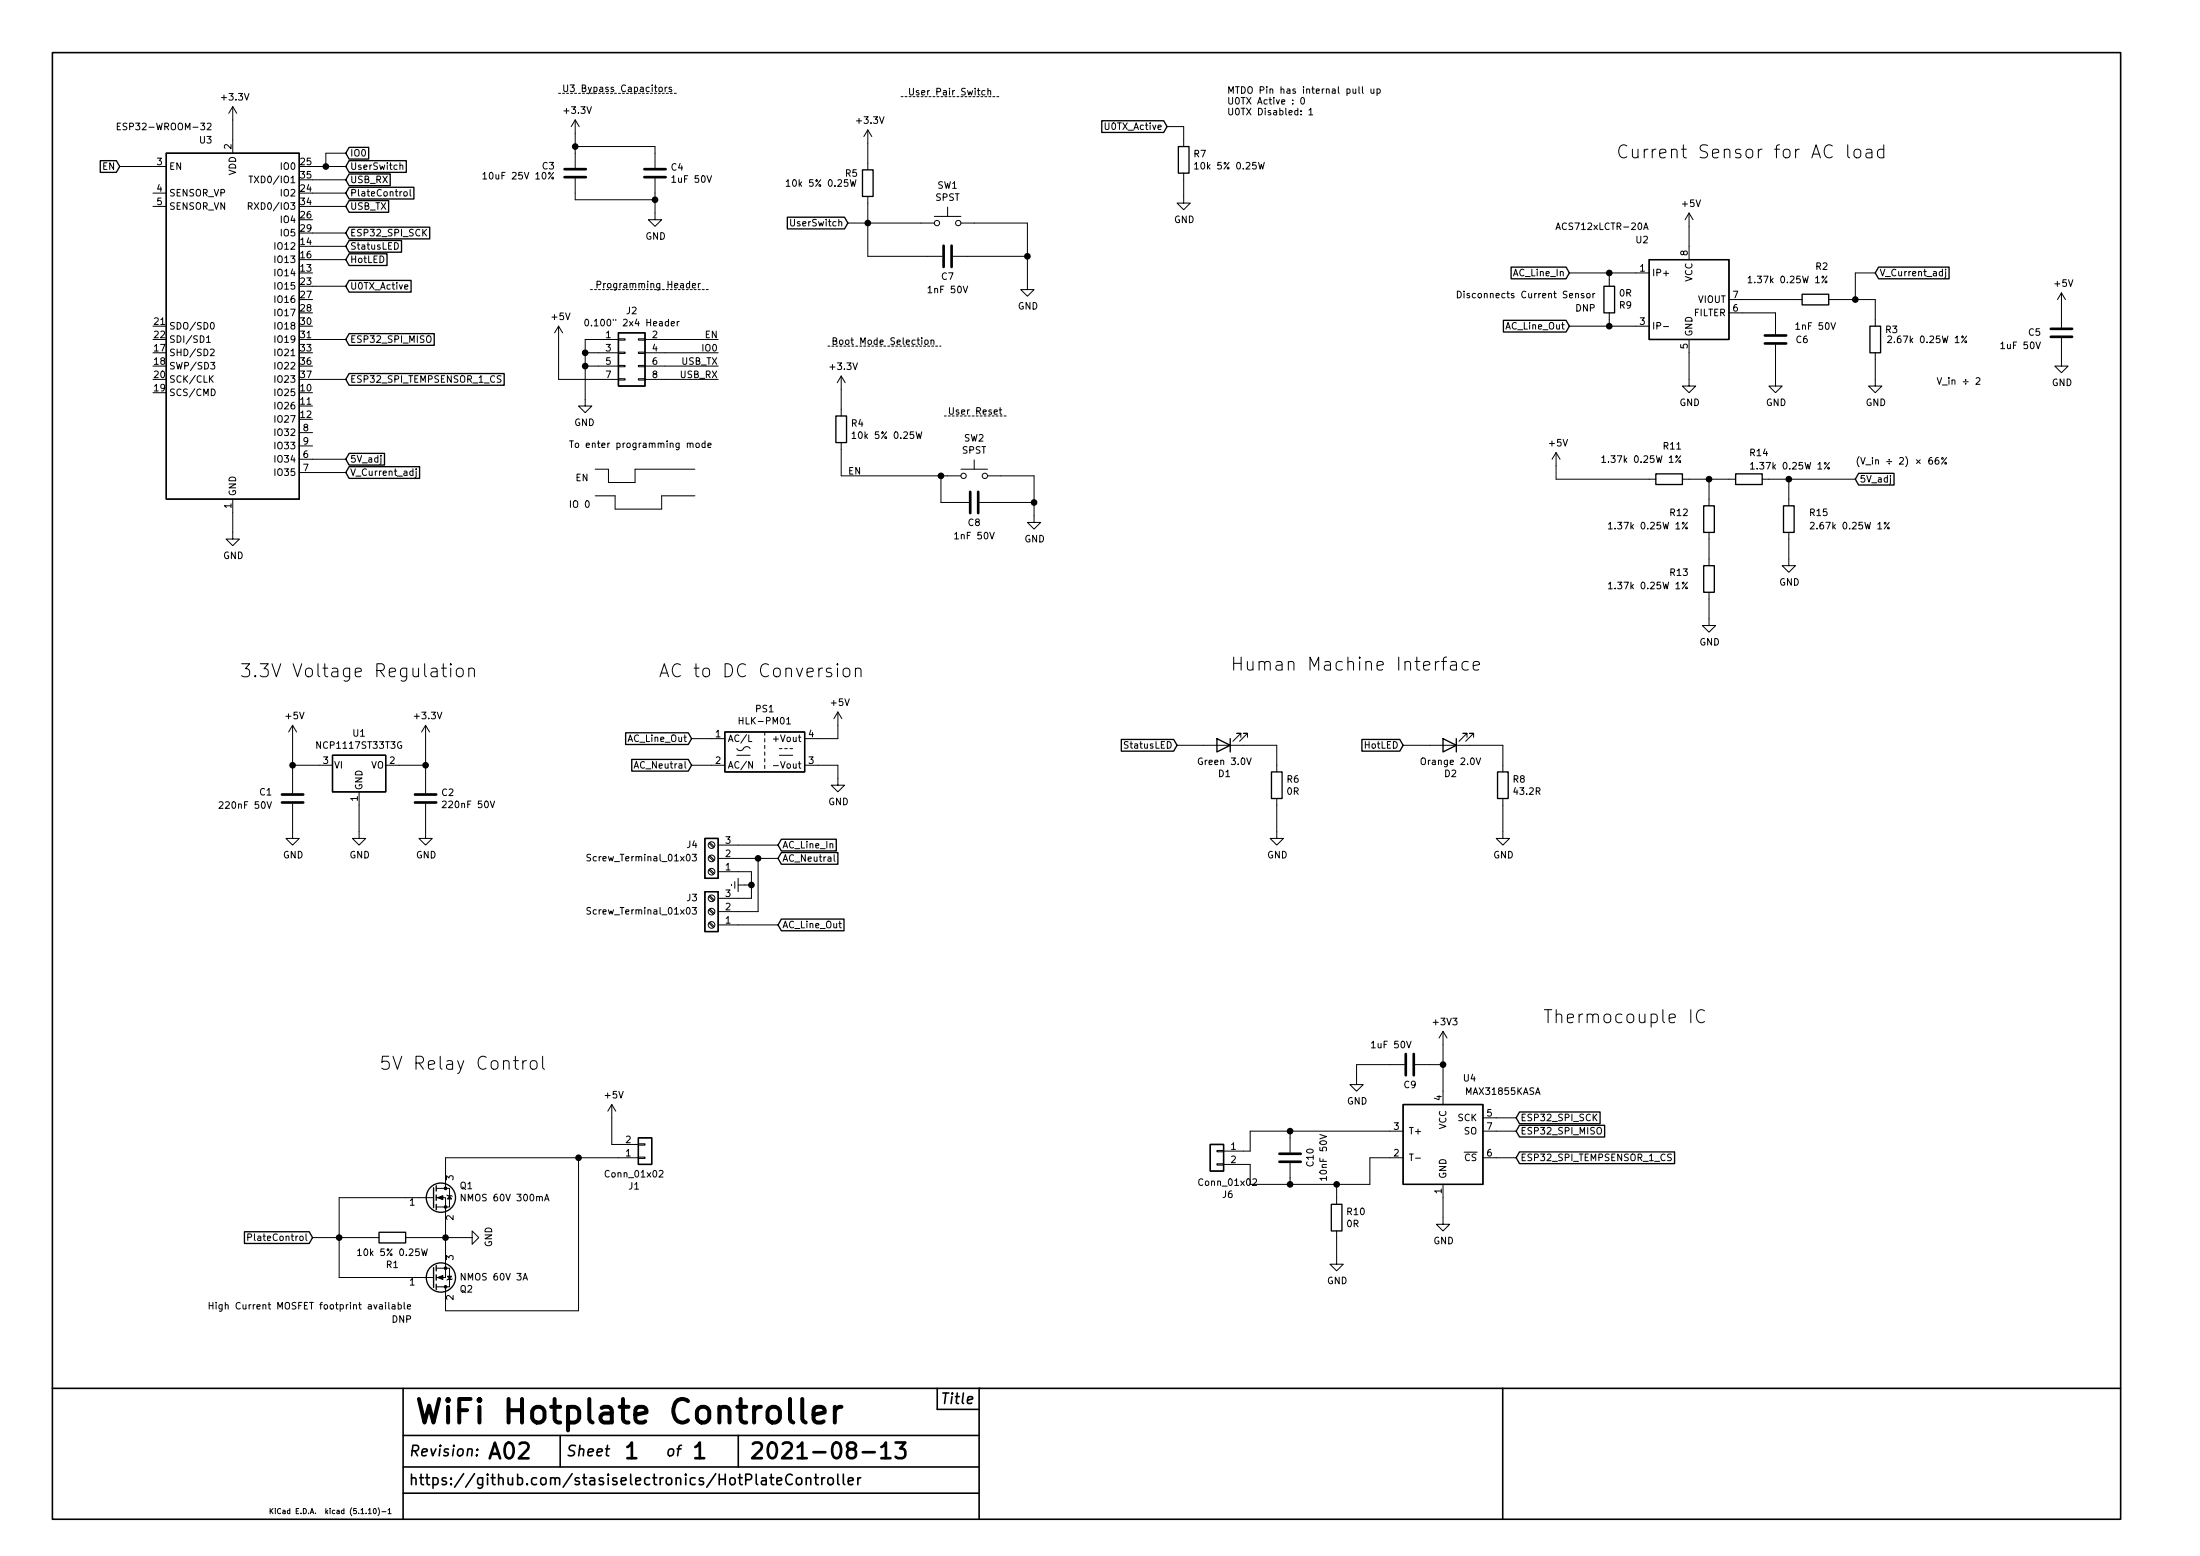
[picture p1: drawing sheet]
<svg xmlns="http://www.w3.org/2000/svg" width="420mm" height="297mm" viewBox="0 0 420 297" stroke-linecap="round" stroke-linejoin="round" font-family="sans-serif">
<g fill="none" stroke="#000" stroke-width=".3">
<path d="M10 10h395v280h-395zM10 265h395M77 265v25M77 274h110M91.1 277.7l-.1 .2M91.2 276.7v.2M107 274v6M141 274v6M179 265v4h8M187 265v25M287 265v25M77 285.1h110"/>
<path d="M77 280h110M145.5 282.2h.8v1.2M146.3 282.6l-.6 .1a.39 .39 0 0 0-.3 .3 .39 .39 0 0 0 .3 .4l.6-.1M147 282.1h.8M147.3 281.4v1.7l.1 .2 .4 .1M148.4 282.8l.9-.2-.1-.4-.6-.1-.2 .3v.9l.2 .1 .6-.1M151.3 281.6a.8 .8 0 0 0-1 0 .8 .8 0 0 0-.2 1 .76 .76 0 0 0 .4 .7 .76 .76 0 0 0 .8-.1M152.3 282.2a.57 .57 0 0 1 .8 .3v.5a.55 .55 0 0 1-.5 .4 .55 .55 0 0 1-.5-.4v-.5zM154 282.3l.1-.1a.49 .49 0 0 1 .7 .2v1M154 282.1v1.3M155.5 282.1h.8M155.8 281.4v1.7l.1 .2 .4 .1"/>
<path d="M156.9 282.1v1.3M157.5 282.1a.49 .49 0 0 0-.6 .4M158.2 282.3a.56 .56 0 0 1 1 .2v.5a.55 .55 0 0 1-.6 .4 .55 .55 0 0 1-.5-.4zM160 281.4v1.7l.3 .3M161.1 281.4v1.7l.2 .3M162 282.8l1-.2-.1-.4-.6-.1-.3 .3 .1 .9 .2 .1 .6-.1M163.8 282.1v1.3M164.4 282.1a.45 .45 0 0 0-.6 .4"/>
</g>
<path d="M146.8 269a1.23 1.23 0 0 1 2.1 .4v1.3a1.22 1.22 0 0 1-1.1 .9 1.22 1.22 0 0 1-1.2-.9v-1.3zM150.9 267.1v3.8l.2 .4 .4 .3M153.2 267.1v3.8l.2 .4 .5 .3M155.4 270.1l2.1-.5v-.4l-.2-.4-.4-.2h-.9l-.4 .2-.2 .4v1.7l.2 .4 .4 .3h.9l.4-.3M159.4 268.6v3M160.7 268.6a1.13 1.13 0 0 0-1.3 .8" fill="none" stroke="#000" stroke-width=".76"/>
<circle cx="187" cy="265" r=".15" fill="#000"/>
<g fill="none" stroke="#000" stroke-width=".51">
<path d="M107.8 32.3h4.1M107.8 33.8h4.1M123.1 32.3h4M123.1 33.8h4M180.2 46.9v4.1M181.7 46.9v4.1M337.1 65.6h4M337.1 64h4M391.7 62.8h4M391.7 64.3h4M185.3 93.9v4.1M186.8 93.9v4.1"/>
<path d="M53.8 153.2h4.1M53.8 151.7h4.1M79.2 153.2h4.1M79.2 151.7h4.1M268.5 201.2v4.1M270 201.2v4.1M244.3 221.8h4.1M244.3 220.3h4.1M164.8 277.2h2.3M168.3 276.2l.6-.4 .3-.4v3M168.3 278.4h1.8M171 275.4h1.9l-1 1.1a.78 .78 0 0 1 1 .6v.7l-.3 .4-.3 .2h-.8l-.5-.3"/>
</g>
<g fill="none" stroke="#000" stroke-width=".19">
<path d="M125 16.6h.5M125.2 16.2v1.1l.3 .2M125.9 16.7l.5 .1 .1 .5-.1 .1-.3 .1-.2-.1zM127 16.6v.9M127.4 16.6l-.4 .3M128.2 16.7l-.3-.1-.1 .2v.2l.4 .1v.3h-.4M186.7 17.3h.4M186.8 16.9v1l.3 .2M188.1 17.3h-.3l-.3 .2 .1 .6h.5M188.7 17.4l.1-.1h.4v.8M188.7 16.9v1.2M248.5 18.7l.2-.1a.69 .69 0 0 1 .4 .6 .69 .69 0 0 1-.4 .7l-.3-.5z"/>
<path d="M258.4 17v.8h.3l.2-.1M258.9 17v.8M259.5 16.5v1.1l.2 .2M260.2 16.5v1.1l.2 .2M261.8 17l.1 .8h.3l.2-.1M262.4 17v.8M263 17h.3l.3 .2-.1 .6h-.5M263 17v1.2M22.4 24.1h.4M22.9 31.8h8.8M23 23.5h-.6v1.3h.6M29.2 36.9h2.5"/>
<path d="M29.2 39.4h2.5M39.6 23.6l.5-.1 .2 .4-.8 .9h.8M44.4 20.4v8.8M44.4 20.4l-.7 1.2M44.4 20.4l.8 1.2M47.4 39.4l.6-.1 .2-.2-.1-.3-.7-.1v1.3M47.5 33.6h.8M47.7 39.4l.5 .6M47.9 33.6v1.3M59.7 31.8h6.3M59.7 36.9h6.3M59.7 39.4h6.3"/>
<path d="M59.7 34.3h6.3M66 29.2h-3.8v2.6M76.4 31.6l.2-.1 .3 .1v.7M76.4 31.1v1.2M77.2 36.6h.3l.3 .2v.4l-.3 .2h-.3l-.1-.2zM78.3 36.2v1l.2 .2M92.2 33.3l.4-.4v1.3M92.2 34.2h.8M105.7 32.9l-1 1.3M109.9 22.9v9.1M109.9 34.1v4h15.2M109.9 28h15.2v4"/>
<path d="M109.9 22.9l-.8 1.3M109.9 22.9l.7 1.3M125.1 34.1v7.8h1.3l-1.3 1.3-1.3-1.3h1.3M150.2 34.7l.3-.4v1.3M150.2 35.6h.7M162.4 34.3l.3 1.3 .2-.9 .3 .9 .3-1.3M165.7 24.8l-.7 1.3M165.7 24.8v7.6M165.7 37.5v11.4h14.3M165.7 24.8l.8 1.3M181 39.5v1.8M222.9 24.2h3.2v3.8"/>
<path d="M226.1 33.1v5.7h1.2l-1.2 1.2-1.3-1.2h1.3M228.1 31.4l.4-.4v1.3M228.1 32.3h.8M240.4 31l.3 1.3 .2-.9 .2 .9 .4-1.3M248.5 21.8v.1M248.5 21.1v.2M250 21l.3-.3v1.2M250 21.9h.7M352.9 27.6v2.2l.3 .3M354.3 28.6a.69 .69 0 0 1 1.1 .3v.8a.67 .67 0 0 1-.7 .5 .67 .67 0 0 1-.6-.5v-.8zM356.4 28.6l.3-.1 .7 .1 .1 1.5M357.5 29.1l-.8 .1a.48 .48 0 0 0-.4 .5 .48 .48 0 0 0 .4 .4l.8-.1"/>
<path d="M359.8 28.6a.82 .82 0 0 0-1.1 .1l-.1 .2 .1 1 .4 .2 .7-.1M359.8 27.6v2.5M59.7 49.6h6.3M59.7 47h6.3M59.7 54.6h6.3M59.7 44.5h6.3M75.4 46.3a.64 .64 0 0 1 .7 .7 .64 .64 0 0 1-.7 .6zM77.3 54.8l.6-.1-.1-.3h-.3l-.2 .1v.7h.5M80.9 44.3l.6 .7M81.5 43.8l-.8 .7M131.7 54.2l-.4-.1-.2 .2 .1 .6h.5M131.7 53.7v1.3"/>
<path d="M132.2 54.5l.6-.1v-.2l-.4-.1-.2 .2 .1 .6h.5M133.4 54.1v.9M133.8 54.1l-.4 .2M151 41.9v1l.3 .2h.3l.1-.2v-1M161.9 42.6h16.5M178.4 41.3h5.1M182 48.9h14.2M183.5 42.6h12.7v12.7h1.3l-1.3 1.3-1.3-1.3h1.3M278.3 55.6a.64 .64 0 0 1 .8 .6 .64 .64 0 0 1-.8 .7zM279.6 55.6v.1M279.6 56v.9M280.6 56.1l-.3-.1-.1 .2v.2l.4 .1v.3h-.4"/>
<path d="M297.2 43.8l.4-1.2 .4 1.2M299.7 52.1h15.3M303.1 56.1l.2-.1 .3 .1 .1 .5-.1 .2-.3 .1-.2-.2zM304.2 56v.9M304.6 56l-.4 .2M307.3 52.1v2.5M307.3 59.7v2.6M313.9 43.8l.4-1.2 .5 1.2M314 43.5h.6M322.6 40.7l-.8 1.2M322.6 40.7v8.9M322.6 40.7l.7 1.2"/>
<path d="M330.2 57.2h14M330.2 59.7h8.9v4.1M333.9 53.1l.3-.4v1.3M333.9 54h.7M348.9 52.7l-.9 1.3M349.2 57.2h8.9v5.1M358.1 52.1h-3.8v5.1M371 51.9l-.4-.1-.2 .3 .1 .5h.5M371 51.4v1.3M371.6 51.8v1.1l-.3 .2M371.6 51.4v.1M393.7 55.9v6.6"/>
<path d="M393.7 55.9l-.8 1.3M393.7 55.9l.8 1.3M39.4 64.5l.4-.4v1.3M39.4 65.4h.8M40.2 66.8l.5-.2 .2 .4-.8 .9h.8M40.2 72.3l.5 .7M40.2 69.2h.8l-.4 .5 .4 .1-.1 .6h-.5l-.2-.1M40.4 74.3a.64 .64 0 0 1 .7 .6 .64 .64 0 0 1-.7 .6zM40.4 61.6h.1a.67 .67 0 0 1 .4 .6 .67 .67 0 0 1-.4 .6 .83 .83 0 0 1-.1-1.2zM40.7 71.7l-.7 .8M59.7 64.8h6.3M59.7 72.4h6.3"/>
<path d="M81.5 64.3l.3-.2a.45 .45 0 0 1 .5 .4l-.2 .8h-.5a1 1 0 0 1-.1-1zM95.7 71.8l-.5-.1-.2 .1-.1 .3 .2 .2 .5 .2 .1 .3-.3 .2-.5-.1M106.7 62.3v10.1h11.4M106.7 62.3l-.8 1.2M106.7 62.3l.7 1.2M111.8 67.3h6.3M111.8 69.9h6.3M111.8 61.1l.2-.2a.67 .67 0 0 1 .4 .7 .67 .67 0 0 1-.4 .6l-.3-.5zM118.1 72.3h1.3v.3h-1.3zM118.1 69.8h1.3v.2h-1.3zM118.1 64.7h1.3v.2h-1.3zM118.1 67.2h1.3v.3h-1.3z"/>
<path d="M118.1 64.8h-6.3v12.7h-1.3l1.3 1.3 1.2-1.3h-1.2M121.9 72.3h1.3v.3h-1.3zM121.9 69.8h1.3v.2h-1.3zM121.9 64.7h1.3v.2h-1.3zM121.9 67.2h1.3v.3h-1.3zM123.2 64.8h14M123.2 67.3h14M123.2 69.9h14M123.2 72.4h14M128.2 61.8l.6-.1v-.3h-.4l-.2 .2 .1 .6h.5M129.3 61.4v.8M129.7 61.4l-.4 .2"/>
<path d="M160.7 71.8l-.8 1.3M160.7 71.8v7.6M160.7 71.8l.7 1.3M175.1 64.9h.5M175.3 64.5v1.1l.3 .1M176 64.5v.1M176 64.9v.8M176.7 65l.3-.1 .3 .2-.2 .6h-.3l-.1-.1zM177.8 65l.2-.1 .3 .1 .1 .7M177.8 64.9v.8M189.9 78.6l.6-.1-.1-.2-.4-.1-.1 .2v.6h.5M190.8 78.2h.5"/>
<path d="M191 77.8v1.1l.3 .2M299.7 62.3h15.3M317.7 62.3h1M322.6 64.8v8.9h1.2l-1.2 1.3-1.3-1.3h1.3M339.1 65.8v7.9h1.3l-1.3 1.3-1.3-1.3h1.3M358.1 67.3v6.4h1.3l-1.3 1.3-1.2-1.3h1.2M360.5 64.3l.5-.2 .3 .4-.8 .9h.8M370 72.1l.4 1.3 .4-1.3M370.9 73.5h1M375.6 64.1l-1 1.3M393.7 64.6v5.3h1.3l-1.3 1.3-1.3-1.3h1.3M44.4 95.3v7.6h1.3l-1.3 1.3-1.2-1.3h1.2"/>
<path d="M57.1 87.7h8.9M57.1 90.2h8.9M57.1 82.6h2.6M57.1 85.1h2.6M78.9 90l-.4-.1-.2 .3 .1 .5h.5M78.9 89.5v1.3M79.5 89.9v1.1l-.3 .2M79.5 89.5v.1M111.9 95.7l.2-.1a.67 .67 0 0 1 .4 .6 .67 .67 0 0 1-.4 .7l-.3-.5zM113.7 89.6h2.5v2.5h5.1v-2.5h11.4M113.7 94.7h3.8v2.5h8.9v-2.5h6.3M131.3 84.7l.1-.1h.3l.1 .8"/>
<path d="M131.8 84.8l.2-.2h.3l.1 .8M133 84.6h.3l.2 .1v.7h-.4l-.2-.2zM134.6 84.6h-.3l-.2 .2 .1 .6h.4M134.6 84.2v1.2M135.2 85l.6-.1-.1-.3h-.3l-.2 .2 .1 .6h.4M160.7 84.5v6.3h22.8M162.7 82.8l.4-.4v1.3M162.7 83.7h.7M175 82.4l.3 1.3 .2-.9 .2 .9 .3-1.3M179.7 90.8v5.1h5.3M183.5 89.6h5.1M186.1 87.8v1.8"/>
<path d="M187.1 95.9h10.4M188.6 90.8h8.9v8.9h1.3l-1.3 1.3-1.3-1.3h1.3M297.2 86.4l-.8 1.3M297.2 86.4v5.1h19M297.2 86.4l.7 1.3M305.9 87.4l.4-.4v1.3M305.9 88.3h.8M321 87l-1 1.3M321.3 91.5h10.2M322.2 99.7l-.9 1.3M326.4 91.5v5.1M334.3 88.6l.4-.3v1.2"/>
<path d="M334.3 89.5h.8M336.5 91.5h17.8M341.6 91.5v5.1M345.7 99.8l.5-.1 .3 .4-.8 .9h.8M349.4 88.3l-1 1.2M360.8 99.7l-1 1.3M369 87.3l-.4 .1a.87 .87 0 0 0 0 1.2l.4-.1v-.6l-.4-.1-.2 .3M370.2 87.3l-.5 .2-.1 .4 .1 .7h.5l.1-.2-.1-.5-.4-.1-.2 .3M370.8 87.4h.3v.2h-.3zM371.4 88.3h.3v.3h-.3zM371.8 87.3l-1 1.3M307.2 111.5l.3-.4v1.3"/>
<path d="M307.2 100.1l.3-.4v1.3M307.2 112.4h.7M307.2 101h.7M322.2 111.1l-.9 1.3M326.4 113.1v6.3h1.3l-1.3 1.3-1.3-1.3h1.3M326.4 101.6v6.4M341.6 101.6v6.4h1.3l-1.3 1.3-1.2-1.3h1.2M55.9 138.5l-.8 1.2M55.9 138.5v12.9M55.9 138.5l.7 1.2M81.3 138.5l-.8 1.2M81.3 138.5v12.9"/>
<path d="M81.3 138.5l.7 1.2M84.3 127.5h1M84.7 126.7v2.1l.1 .3 .5 .1M86.1 126.7l-.1 .1 .1 .1 .1-.1-.1-.1v.2M86.1 127.5v1.7M87.3 127.8a.69 .69 0 0 1 1.2 .2v.7a.68 .68 0 0 1-.7 .5 .68 .68 0 0 1-.7-.5zM89.5 127.8a.62 .62 0 0 1 1.1 .1v1.3M89.5 127.5v1.7M146 139.7v.7M150.2 137.3l.4-.4v1.3M150.2 138.2h.8M159.9 126.7l-.1 .1 .1 .1 .1-.1-.1-.1v.2"/>
<path d="M159.9 127.5v1.7M160 135.9v5.1h-6.3M160 135.9l-.7 1.3M160 135.9l.8 1.3M161.1 127.8a.69 .69 0 0 1 1.2 .2v.7a.67 .67 0 0 1-.6 .5 .67 .67 0 0 1-.7-.5zM163.4 127.8a.62 .62 0 0 1 1 .1v1.3M163.4 127.5v1.7M275.3 126.3h1M276.3 125.4l-.5 .2-.1 .2v2.1M277.1 126.4l.2-.1 .8 .1 .1 1.5M278.2 126.9l-.9 .1a.48 .48 0 0 0-.3 .5 .48 .48 0 0 0 .3 .4l.9-.1M280.4 126.4a.82 .82 0 0 0-1.1 .1l-.1 .2 .1 1 .4 .2 .7-.1"/>
<path d="M281.4 127.1l1.1-.2-.1-.5-.7-.1-.3 .3v1l.1 .2 .2 .1 .7-.1M41.9 153.2l.5-.2 .2 .4-.8 .9h.8M51 153l.4 1.3 .4-1.3M55.9 153.5v6.6h1.2l-1.2 1.2-1.3-1.2h1.3M55.9 146.1h7.6M68.6 151.2v8.9h1.2l-1.2 1.2-1.3-1.2h1.3M73.7 146.1h7.6M81.3 153.5v6.6h1.2l-1.2 1.2-1.3-1.2h1.3M84.5 153l.5-.1 .2 .4-.8 .9h.8M93.6 152.9l.5 1.3 .4-1.3M132.1 146.1h6.3M132.1 141h6.3"/>
<path d="M140.7 142.9a.81 .81 0 0 0 .8 .4 .81 .81 0 0 0 .7-.6 .73 .73 0 0 1 1.1 .2M140.7 144.2h2.6M143 140.3v1.3h.6M143.7 145.4v1.2l-.7-1.2v1.2M146 141v.6M146 142.3v.6M146 143.5v.7M146 144.8v.7M146 146.1v.6M147.7 146.2h1M148.8 144.2h2.6M148.8 142.9h.6"/>
<path d="M149.9 142.9h.5M150.9 142.9h.5M153.7 146.1h6.3v3.8h1.3l-1.3 1.3-1.3-1.3h1.3M224.8 142.3h19v5.1M237 140.8v-.8h-.8h.8l-1.5 1.5M238.1 144.7l.4 1.3 .5-1.3M238.3 140.8v-.8h-.8h.8l-1.6 1.5M243.8 152.4v7.7h1.3l-1.3 1.2-1.2-1.2h1.2M268 142.3h19v5.1M280.2 140.8v-.8h-.8h.8l-1.6 1.5M281.4 140.8v-.8h-.7h.7l-1.5 1.5M281.9 144.7l.4 1.3 .5-1.3"/>
<path d="M287 152.4v7.7h1.3l-1.3 1.2-1.3-1.2h1.3M112.8 163.2l-.5-.1-.2 .1 .1 .4 .6 .3v.2l-.2 .2h-.5M112.8 173.3l-.5-.1-.2 .2 .1 .4 .6 .2v.3l-.2 .2h-.5M132.2 163.1h.8l-.4 .5 .3 .1v.6h-.5l-.2-.1M132.2 173.2h.8l-.4 .5 .3 .1v.7h-.5l-.2-.1M135.4 161l.8 .8M135.4 163.5l.8 .9M135.4 166.1l.8 .8M135.4 171.2l.8 .8M135.4 173.7l.8 .8M135.4 176.2l.8 .9M135.6 160.8l.8 .9"/>
<path d="M135.6 163.4l.8 .8M135.6 165.9l.8 .8M135.6 171l.8 .8M135.6 173.5l.8 .9M135.6 176.1l.8 .8M137.2 166.4h6.3v5.1h-6.3M137.2 163.9h11.4M137.2 161.3h11.4M137.2 176.6h11.4M139.7 168.8v.3M140.3 168.3v1.3M141 168.9h2.5"/>
<path d="M141 167.7v2.5M144.8 163.9v10.1h-7.6M159.3 163.2v1l.2 .2M160.2 176.3h.5M160.4 175.9v1l.3 .2M275.6 196.9v14M275.6 196.9l-.8 1.3M275.6 196.9l.8 1.3M322.9 192.7v2.5M325.5 193a1.01 1.01 0 0 0-1.2 0 1.01 1.01 0 0 0-.3 1.2 .95 .95 0 0 0 .5 .9 .95 .95 0 0 0 1-.1M99.8 202.5v1.6M100.6 202.5a.59 .59 0 0 0-.8 .4"/>
<path d="M101.4 202.7a.69 .69 0 0 1 1.2 .2v.7a.67 .67 0 0 1-.7 .5 .67 .67 0 0 1-.6-.5zM103.6 201.6v2.2l.4 .3M116.8 210.9v7.6h5.1M116.8 210.9l-.7 1.2M116.8 210.9l.8 1.2M121.9 218.3h1.3v.3h-1.3zM232.4 219.6h1.3v.3h-1.3zM246.4 215.9v4.1M252.1 216.6l1.2 .4-1.2 .4M268 215.9h-29.2v3.8h-5.1M268.2 203.2h-9.1v3.8h1.2l-1.2 1.3-1.3-1.3h1.3M270.3 203.2h5.3"/>
<path d="M283.2 215.9h6.4M283.2 213.4h6.4M304.4 213.2l.6 .8M305 212.7l-.7 .7M305.1 215.4l.2-.2a.45 .45 0 0 1 .5 .5l-.1 .7h-.5a1 1 0 0 1-.1-1zM47.3 236.2h.6l.2-.2-.1-.3-.7-.2v1.3M58.4 235.5v1.1l.2 .2M59.7 236.3h12.7M68.3 238.8l.4-.4v1.3M68.3 239.7h.7M77.5 236.3h12.7v-1.3l1.2 1.3-1.2 1.2v-1.2M80.5 238.4l.3 1.3 .3-.9 .2 .9 .3-1.3"/>
<path d="M82.8 228.6h-18v15.3h18M83.3 228.6h1.8v15.3h-1.8M83.3 226.9h2.6v3.5h-2.6M85.3 228.1l1.1 .3M85.9 228.3l.3 .6h-.7zM88.8 228v1.2l-.7-1.2v1.2M104 229.2l.4-1.2 .5 1.2M104.1 228.9h.6M110.5 221v29.2h-25.4v-4.5M121.9 220.9h1.3v.2h-1.3zM121.9 221h-36.8v5.9M125.9 223.6l.5-.2 .2 .4-.8 .9h.8"/>
<path d="M232.4 222.2h1.3v.2h-1.3zM239.3 225.2l.5-.2 .2 .4-.8 .9h.8M246.4 222v4.1M255.3 235v6.3h1.2l-1.2 1.3-1.3-1.3h1.3M255.3 226.1v3.8M268 221h-6.4v5.1h-22.8v-3.8h-5.1M270.3 221.1h1M275.6 226.1v7.6h1.3l-1.3 1.3-1.3-1.3h1.3M283.2 221h6.4M319.2 220.4l-.5-.1-.2 .1v.3l.1 .2 .5 .1 .1 .3-.3 .3-.4-.1M40 248.6v1.3M40 249.2h.7"/>
<path d="M40.7 248.6v1.3M41.3 248.6v.2M41.3 249.1v.8M42.4 249.1v1.1l-.2 .1h-.3M42.4 249.1h-.3l-.3 .2 .1 .5h.5M43 249.2l.2-.1h.3l.1 .8M43 248.6v1.3M77.2 248.6v1.1l.2 .2M77.8 249.5l.6-.1v-.3h-.4l-.2 .1 .1 .6h.5M83.3 242.1h2.6v3.6h-2.6M85.5 243.6h.7l-.3 .7zM86.4 244.1l-1.1 .3"/>
<path d="M99.9 244.4l.4-1.3 .4 1.3M51.6 288v1M51.7 288.4l.4 .6M52.1 288l-.5 .5M52.6 288v.1M52.6 288.3v.7M53.6 288.1a.43 .43 0 0 0-.6 .4 .43 .43 0 0 0 .6 .4M54 288.4h.4l.1 .6M54.5 288.5l-.5 .2 .1 .3 .4-.1M55.3 288.4l-.2-.1-.2 .2 .1 .4h.3M55.3 288v1M74.1 289h.6"/>
<circle cx="105.5" cy="34" r=".18"/>
<circle cx="178.9" cy="42.6" r=".51"/>
<circle cx="183" cy="42.6" r=".51"/>
<circle cx="348.7" cy="53.8" r=".18"/>
<circle cx="375.4" cy="65.2" r=".18"/>
<circle cx="184" cy="90.8" r=".51"/>
<circle cx="188.1" cy="90.8" r=".51"/>
<circle cx="320.8" cy="88.1" r=".18"/>
<circle cx="349.2" cy="89.4" r=".18"/>
<circle cx="322.1" cy="100.8" r=".18"/>
<circle cx="322.1" cy="112.2" r=".18"/>
<circle cx="360.6" cy="100.8" r=".18"/>
<circle cx="135.9" cy="171.5" r=".63"/>
<circle cx="135.9" cy="163.9" r=".63"/>
<circle cx="135.9" cy="161.3" r=".63"/>
<circle cx="135.9" cy="166.4" r=".63"/>
<circle cx="135.9" cy="174" r=".63"/>
<circle cx="135.9" cy="176.6" r=".63"/>
</g>
<g fill="none" stroke="#000" stroke-width=".25">
<path d="M19.2 30.7h3l.7 1.1-.7 1.1h-3zM31.7 29.2h25.4v66.1h-25.4zM66.7 35.7h12.3v2.3h-12.3l-.7-1.1zM66.7 38.3h7.5v2.2h-7.5l-.7-1.1zM66.7 28.1h3.7v2.3h-3.7l-.7-1.2zM66.7 33.2h7.8v2.2h-7.8l-.7-1.1zM66.7 30.7h10.9v2.2h-10.9l-.7-1.1zM164.7 32.4h2.1v5.1h-2.1zM210.4 23h11.8l.7 1.2-.7 1.1h-11.8zM225 28h2.1v5.1h-2.1zM66.7 43.4h15.4v2.2h-15.4l-.7-1.1zM66.7 48.4h7.2v2.3h-7.2l-.7-1.1z"/>
<path d="M66.7 45.9h10v2.2h-10l-.7-1.1zM66.7 53.5h11.8v2.3h-11.8l-.7-1.2zM150.4 41.5h10.9l.6 1.1-.6 1.1h-10.9zM288.6 51h10.5l.6 1.1-.6 1.1h-10.5zM306.3 54.6h2.1v5.1h-2.1zM315 49.6h15.2v15.2h-15.2zM344.2 56.2h5v2h-5zM358.8 51h13.4v2.2h-13.4l-.7-1.1zM66.7 71.3h29.6v2.2h-29.6l-.7-1.1zM66.7 63.7h16.2v2.2h-16.2l-.7-1.1zM118.1 63.5h5.1v10.2h-5.1zM159.6 79.4h2.1v5.1h-2.1z"/>
<path d="M287.1 61.1h12l.6 1.2-.6 1.1h-12zM357.1 62.3h2.1v5h-2.1zM66.7 86.5h6.7v2.3h-6.7l-.7-1.1zM66.7 89.1h13.4v2.2h-13.4l-.7-1.1zM316.2 90.5h5.1v2h-5.1zM325.4 96.6h2v5h-2zM331.5 90.5h5v2h-5zM340.6 96.6h2v5h-2zM355 90.4h6.7v2.2h-6.7l-.7-1.1zM325.4 108h2v5.1h-2zM119.5 139.9h11.9l.7 1.1-.7 1.1h-11.9zM138.4 139.7h15.3v7.7h-15.3z"/>
<path d="M63.5 144.2h10.2v7h-10.2zM120.6 145h10.8l.7 1.1-.7 1.1h-10.8zM214.1 141.2h10.1l.6 1.1-.6 1.1h-10.1zM232.4 141l2.5 1.3-2.5 1.2zM234.9 141v2.5M242.8 147.4h2.1v5h-2.1zM260.1 141.2h7.2l.7 1.1-.7 1.1h-7.2zM275.6 141l2.5 1.3-2.5 1.2zM278.1 141v2.5M286 147.4h2v5h-2zM134.6 160.1h2.6v7.6h-2.6zM134.6 170.2h2.6v7.6h-2.6z"/>
<path d="M149.2 175.4h12v2.3h-12l-.6-1.1zM149.2 162.7h10.8v2.3h-10.8l-.6-1.1zM149.2 160.2h10.5v2.2h-10.5l-.6-1.1zM121.9 217.2h2.6v5.1h-2.6zM231.1 218.5h2.6v5.1h-2.6zM268 210.9h15.2v15.2h-15.2zM290.2 219.9h29.6v2.2h-29.6l-.6-1.1zM290.2 214.8h16.3v2.3h-16.3l-.6-1.2zM290.2 212.3h15.4v2.2h-15.4l-.6-1.1zM46.7 235.1h12.4l.6 1.2-.6 1.1h-12.4zM72.4 235.2h5.1v2.1h-5.1zM82.8 226.7v3.8"/>
<path d="M83.3 226.4v1M83.3 228.1v1M83.3 229.9v1M254.3 229.9h2v5.1h-2zM82.8 242v3.8M83.3 241.6v1M83.3 243.4v1M83.3 245.1v1.1"/>
<circle cx="84.2" cy="228.6" r="2.79"/>
<circle cx="84.2" cy="243.9" r="2.79"/>
</g>
<g fill="#000" stroke="#000" stroke-width=".19">
<path d="M83.6 228.6l1-.3v.7zM83.6 243.9l1-.4v.8z"/>
<circle cx="85.1" cy="226.9" r=".25"/>
<circle cx="85.1" cy="230.4" r=".25"/>
<circle cx="85.1" cy="242.1" r=".25"/>
<circle cx="85.1" cy="245.7" r=".25"/>
</g>
<path d="M106.7 17.8h22.8M172.1 18.5h19M135.3 55.3h-22.9M158.1 66.1h21.6M180.3 79.4h12.1" fill="none" stroke="#000" stroke-width=".19" stroke-dasharray=".4 .4"/>
<g fill="#000" stroke="#000" stroke-width=".25">
<circle cx="62.2" cy="31.8" r=".51"/>
<circle cx="109.9" cy="28" r=".51"/>
<circle cx="125.1" cy="38.1" r=".51"/>
<circle cx="165.7" cy="42.6" r=".51"/>
<circle cx="196.2" cy="48.9" r=".51"/>
<circle cx="307.3" cy="52.1" r=".51"/>
<circle cx="354.3" cy="57.2" r=".51"/>
<circle cx="111.8" cy="69.9" r=".51"/>
<circle cx="111.8" cy="67.3" r=".51"/>
<circle cx="307.3" cy="62.3" r=".51"/>
<circle cx="179.7" cy="90.8" r=".51"/>
<circle cx="197.5" cy="95.9" r=".51"/>
<circle cx="326.4" cy="91.5" r=".51"/>
<circle cx="341.6" cy="91.5" r=".51"/>
<circle cx="55.9" cy="146.1" r=".51"/>
<circle cx="81.3" cy="146.1" r=".51"/>
<circle cx="143.5" cy="168.9" r=".51"/>
<circle cx="144.8" cy="163.9" r=".51"/>
<circle cx="246.4" cy="215.9" r=".51"/>
<circle cx="275.6" cy="203.2" r=".51"/>
<circle cx="64.8" cy="236.3" r=".51"/>
<circle cx="85.1" cy="236.3" r=".51"/>
<circle cx="110.5" cy="221" r=".51"/>
<circle cx="246.4" cy="226.1" r=".51"/>
<circle cx="255.3" cy="226.1" r=".51"/>
</g>
<text font-size="6.3" x="79" y="271.8">WiFi Hotplate Controller</text>
<g font-size="4.2">
<text x="93" y="278.5">A02</text>
<text x="119" y="278.5">1</text>
<text x="132" y="278.5">1</text>
<text x="143" y="278.5">2021-08-13</text>
</g>
<g font-size="3.5">
<text x="308.6" y="30.3">Current Sensor for AC load</text>
<text x="45.7" y="129.3">3.3V Voltage Regulation</text>
<text x="125.7" y="129.3">AC to DC Conversion</text>
<text x="234.9" y="128.1">Human Machine Interface</text>
<text x="294.6" y="195.4">Thermocouple IC</text>
<text x="72.4" y="204.3">5V Relay Control</text>
</g>
<g font-size="2.8">
<text x="179.5" y="268">Title</text>
<text x="78" y="278">Revision:</text>
<text x="108" y="278">Sheet</text>
<text x="127" y="278">of</text>
<text x="78" y="283.5">https://github.com/stasiselectronics/HotPlateController</text>
</g>
<g font-size="1.8">
<text x="107.3" y="17.6">U3 Bypass Capacitors</text>
<text x="234.3" y="17.9">MTDO Pin has internal pull up</text>
<text x="42.5" y="19.2">+3.3V</text>
<text x="107.9" y="21.7">+3.3V</text>
<text x="163.8" y="23.6">+3.3V</text>
<text x="173.4" y="18.2">User Pair Switch</text>
<text x="234.3" y="20">U0TX Active : 0</text>
<text x="234.3" y="22">U0TX Disabled: 1</text>
<text x="23.4" y="24.9">ESP32-WROOM-32</text>
<text x="38.2" y="27.4">U3</text>
<text x="44.2" y="28.5" transform="rotate(-90 44.2 28.5)">2</text>
<text x="66.8" y="29.9">IO0</text>
<text x="211.3" y="24.8">U0TX_Active</text>
<text x="19.6" y="32.4">EN</text>
<text x="30" y="31.5">3</text>
<text x="32.3" y="32.4">EN</text>
<text x="45.1" y="33.5" transform="rotate(-90 45.1 33.5)">VDD</text>
<text x="48.8" y="35">TXD0/IO1</text>
<text x="53.8" y="32.4">IO0</text>
<text x="57.5" y="31.5">25</text>
<text x="57.5" y="34.1">35</text>
<text x="66.8" y="35">USB_RX</text>
<text x="66.8" y="32.4">UserSwitch</text>
<text x="93.1" y="34.3">10uF 25V 10%</text>
<text x="103.6" y="32.3">C3</text>
<text x="128.2" y="32.6">C4</text>
<text x="128.7" y="34.9">1uF 50V</text>
<text x="151" y="35.6">10k 5% 0.25W</text>
<text x="161.5" y="33.7">R5</text>
<text x="228" y="30">R7</text>
<text x="229" y="32.3">10k 5% 0.25W</text>
<text x="30" y="36.6">4</text>
<text x="30" y="39.2">5</text>
<text x="32.3" y="37.5">SENSOR_VP</text>
<text x="32.3" y="40">SENSOR_VN</text>
<text x="48.6" y="40">RXD0/IO3</text>
<text x="53.8" y="37.5">IO2</text>
<text x="57.5" y="36.6">24</text>
<text x="57.5" y="41.7">26</text>
<text x="57.5" y="39.2">34</text>
<text x="66.8" y="37.5">PlateControl</text>
<text x="66.8" y="40">USB_TX</text>
<text x="178.7" y="38.3">SPST</text>
<text x="179.1" y="36">SW1</text>
<text x="321.4" y="39.5">+5V</text>
<text x="52.8" y="47.7">IO12</text>
<text x="53.8" y="42.6">IO4</text>
<text x="53.8" y="45.1">IO5</text>
<text x="57.5" y="46.8">14</text>
<text x="57.5" y="44.2">29</text>
<text x="66.8" y="45.1">ESP32_SPI_SCK</text>
<text x="66.8" y="47.7">StatusLED</text>
<text x="123.3" y="45.8">GND</text>
<text x="151.5" y="43.2">UserSwitch</text>
<text x="224.2" y="42.6">GND</text>
<text x="297.9" y="43.9">ACS712xLCTR-20A</text>
<text x="312.5" y="46.4">U2</text>
<text x="52.8" y="52.7">IO14</text>
<text x="52.8" y="50.2">IO13</text>
<text x="57.5" y="51.9">13</text>
<text x="57.5" y="49.3">16</text>
<text x="66.8" y="50.2">HotLED</text>
<text x="179.9" y="53.4">C7</text>
<text x="289.2" y="52.7">AC_Line_In</text>
<text x="313.2" y="51.9">1</text>
<text x="315.5" y="52.7">IP+</text>
<text x="322.3" y="48.8" transform="rotate(-90 322.3 48.8)">8</text>
<text x="323.2" y="53.8" transform="rotate(-90 323.2 53.8)">VCC</text>
<text x="346.8" y="51.5">R2</text>
<text x="358.9" y="52.7">V_Current_adj</text>
<text x="52.8" y="55.3">IO15</text>
<text x="52.8" y="57.8">IO16</text>
<text x="57.5" y="54.4">23</text>
<text x="57.5" y="56.9">27</text>
<text x="57.5" y="59.5">28</text>
<text x="66.8" y="55.3">U0TX_Active</text>
<text x="113.7" y="55">Programming Header</text>
<text x="119.7" y="60">J2</text>
<text x="177.6" y="56">1nF 50V</text>
<text x="194.4" y="59.1">GND</text>
<text x="280.9" y="56.9">Disconnects Current Sensor</text>
<text x="301.1" y="59.5">DNP</text>
<text x="309.3" y="58.9">R9</text>
<text x="309.3" y="56.6">0R</text>
<text x="324.3" y="57.8">VIOUT</text>
<text x="331" y="59.5">6</text>
<text x="331" y="56.9">7</text>
<text x="334.9" y="54.1">1.37k 0.25W 1%</text>
<text x="392.5" y="54.7">+5V</text>
<text x="29.5" y="62">21</text>
<text x="29.5" y="64.6">22</text>
<text x="32.3" y="62.9">SDO/SD0</text>
<text x="32.3" y="65.4">SDI/SD1</text>
<text x="52.8" y="60.4">IO17</text>
<text x="52.8" y="62.9">IO18</text>
<text x="52.8" y="65.4">IO19</text>
<text x="57.5" y="62">30</text>
<text x="57.5" y="64.6">31</text>
<text x="66.8" y="65.4">ESP32_SPI_MISO</text>
<text x="105.5" y="61.1">+5V</text>
<text x="113.1" y="62.3">0.100&quot; 2x4 Header</text>
<text x="115.7" y="64.6">1</text>
<text x="124.6" y="64.6">2</text>
<text x="134.7" y="64.6">EN</text>
<text x="158.7" y="65.8">Boot Mode Selection</text>
<text x="287.7" y="62.9">AC_Line_Out</text>
<text x="313.2" y="62">3</text>
<text x="315.5" y="62.9">IP-</text>
<text x="323.2" y="64.3" transform="rotate(-90 323.2 64.3)">GND</text>
<text x="323.5" y="60.4">FILTER</text>
<text x="343.1" y="65.5">C6</text>
<text x="343.3" y="63">1nF 50V</text>
<text x="360.1" y="63.6">R3</text>
<text x="361.5" y="65.5">2.67k 0.25W 1%</text>
<text x="387.5" y="64.1">C5</text>
<text x="29.5" y="67.1">17</text>
<text x="29.5" y="69.6">18</text>
<text x="32.3" y="68">SHD/SD2</text>
<text x="32.3" y="70.5">SWP/SD3</text>
<text x="52.8" y="68">IO21</text>
<text x="52.8" y="70.5">IO22</text>
<text x="57.5" y="67.1">33</text>
<text x="57.5" y="69.6">36</text>
<text x="115.7" y="67.1">3</text>
<text x="115.7" y="69.6">5</text>
<text x="124.6" y="67.1">4</text>
<text x="124.6" y="69.6">6</text>
<text x="130.2" y="69.6">USB_TX</text>
<text x="134.3" y="67.1">IO0</text>
<text x="158.7" y="70.6">+3.3V</text>
<text x="322.3" y="66.6" transform="rotate(-90 322.3 66.6)">5</text>
<text x="382.5" y="66.6">1uF 50V</text>
<text x="29.5" y="74.7">19</text>
<text x="29.5" y="72.2">20</text>
<text x="32.3" y="75.6">SCS/CMD</text>
<text x="32.3" y="73.1">SCK/CLK</text>
<text x="52.8" y="75.6">IO25</text>
<text x="52.8" y="73.1">IO23</text>
<text x="57.5" y="74.7">10</text>
<text x="57.5" y="77.3">11</text>
<text x="57.5" y="72.2">37</text>
<text x="66.8" y="73.1">ESP32_SPI_TEMPSENSOR_1_CS</text>
<text x="115.7" y="72.2">7</text>
<text x="124.6" y="72.2">8</text>
<text x="130" y="72.2">USB_RX</text>
<text x="320.8" y="77.5">GND</text>
<text x="337.3" y="77.5">GND</text>
<text x="356.3" y="77.5">GND</text>
<text x="371.7" y="73.4">V_in ÷ 2</text>
<text x="391.9" y="73.7">GND</text>
<text x="52.8" y="78.1">IO26</text>
<text x="52.8" y="80.7">IO27</text>
<text x="52.8" y="83.2">IO32</text>
<text x="57.5" y="79.8">12</text>
<text x="57.9" y="82.3">8</text>
<text x="109.7" y="81.3">GND</text>
<text x="162.6" y="81.5">R4</text>
<text x="163.6" y="83.8">10k 5% 0.25W</text>
<text x="181" y="79.2">User Reset</text>
<text x="52.8" y="88.3">IO34</text>
<text x="52.8" y="85.8">IO33</text>
<text x="57.9" y="87.4">6</text>
<text x="57.9" y="90">7</text>
<text x="57.9" y="84.9">9</text>
<text x="66.8" y="88.3">5V_adj</text>
<text x="108.6" y="85.5">To enter programming mode</text>
<text x="183.7" y="86.6">SPST</text>
<text x="184.1" y="84.3">SW2</text>
<text x="296" y="85.2">+5V</text>
<text x="306.9" y="88.4">1.37k 0.25W 1%</text>
<text x="317.8" y="85.8">R11</text>
<text x="334.3" y="87.1">R14</text>
<text x="335.3" y="89.6">1.37k 0.25W 1%</text>
<text x="354.3" y="88.7">(V_in ÷ 2) × 66%</text>
<text x="45.1" y="94.8" transform="rotate(-90 45.1 94.8)">GND</text>
<text x="52.8" y="90.8">IO35</text>
<text x="66.8" y="90.8">V_Current_adj</text>
<text x="109.9" y="91.9">EN</text>
<text x="161.9" y="90.6">EN</text>
<text x="355.1" y="92.1">5V_adj</text>
<text x="44.2" y="97" transform="rotate(-90 44.2 97)">1</text>
<text x="108.6" y="96.9">IO 0</text>
<text x="184.9" y="100.4">C8</text>
<text x="308.2" y="101.1">1.37k 0.25W 1%</text>
<text x="319" y="98.5">R12</text>
<text x="345.7" y="98.5">R15</text>
<text x="346.8" y="101.1">2.67k 0.25W 1%</text>
<text x="42.6" y="106.7">GND</text>
<text x="182.7" y="103">1nF 50V</text>
<text x="195.7" y="103.5">GND</text>
<text x="308.2" y="112.5">1.37k 0.25W 1%</text>
<text x="319" y="109.9">R13</text>
<text x="339.8" y="111.8">GND</text>
<text x="324.6" y="123.2">GND</text>
<text x="54.7" y="137.3">+5V</text>
<text x="79.3" y="137.3">+3.3V</text>
<text x="144.4" y="136">PS1</text>
<text x="158.8" y="134.8">+5V</text>
<text x="60.9" y="142.9">NCP1117ST33T3G</text>
<text x="67.5" y="140.6">U1</text>
<text x="120.1" y="141.6">AC_Line_Out</text>
<text x="136.7" y="140.8">1</text>
<text x="138.9" y="141.6">AC/L</text>
<text x="141.6" y="138.3">HLK-PM01</text>
<text x="148.2" y="141.6">+Vout</text>
<text x="154.5" y="140.8">4</text>
<text x="215.1" y="142.9">StatusLED</text>
<text x="260.7" y="142.9">HotLED</text>
<text x="61.7" y="145.8">3</text>
<text x="63.8" y="146.7">VI</text>
<text x="70.8" y="146.7">VO</text>
<text x="74.4" y="145.8">2</text>
<text x="121.7" y="146.7">AC_Neutral</text>
<text x="136.7" y="145.8">2</text>
<text x="138.9" y="146.7">AC/N</text>
<text x="148.6" y="146.7">-Vout</text>
<text x="154.5" y="145.8">3</text>
<text x="229.2" y="146">Green 3.0V</text>
<text x="232.7" y="148.3">D1</text>
<text x="245.8" y="149.4">R6</text>
<text x="271.9" y="146">Orange 2.0V</text>
<text x="275.9" y="148.3">D2</text>
<text x="289" y="149.4">R8</text>
<text x="42.4" y="154.4">220nF 50V</text>
<text x="49.6" y="151.9">C1</text>
<text x="68.3" y="152.9" transform="rotate(-90 68.3 152.9)">1</text>
<text x="69.2" y="150.9" transform="rotate(-90 69.2 150.9)">GND</text>
<text x="84.4" y="152">C2</text>
<text x="85.1" y="154.3">220nF 50V</text>
<text x="158.2" y="153.7">GND</text>
<text x="245.8" y="151.7">0R</text>
<text x="289.3" y="151.7">43.2R</text>
<text x="131.2" y="161.9">J4</text>
<text x="138.6" y="161.1">3</text>
<text x="149.4" y="162">AC_Line_In</text>
<text x="54.1" y="163.9">GND</text>
<text x="66.8" y="163.9">GND</text>
<text x="79.5" y="163.9">GND</text>
<text x="112.8" y="164.4">Screw_Terminal_01x03</text>
<text x="138.6" y="166.2">1</text>
<text x="138.6" y="163.6">2</text>
<text x="149.4" y="164.5">AC_Neutral</text>
<text x="242" y="163.9">GND</text>
<text x="285.2" y="163.9">GND</text>
<text x="131.2" y="172">J3</text>
<text x="138.6" y="173.8">2</text>
<text x="138.6" y="171.2">3</text>
<text x="112.8" y="174.6">Screw_Terminal_01x03</text>
<text x="138.6" y="176.3">1</text>
<text x="149.4" y="177.2">AC_Line_Out</text>
<text x="273.9" y="195.7">+3V3</text>
<text x="262.3" y="200.1">1uF 50V</text>
<text x="115.6" y="209.7">+5V</text>
<text x="268.2" y="207.7">C9</text>
<text x="279.6" y="206.5">U4</text>
<text x="280.1" y="209">MAX31855KASA</text>
<text x="257.3" y="210.9">GND</text>
<text x="266.2" y="215.7">3</text>
<text x="275.3" y="210.1" transform="rotate(-90 275.3 210.1)">4</text>
<text x="276.2" y="215.6" transform="rotate(-90 276.2 215.6)">VCC</text>
<text x="278.5" y="214">SCK</text>
<text x="284" y="213.1">5</text>
<text x="284" y="215.7">7</text>
<text x="290.3" y="214">ESP32_SPI_SCK</text>
<text x="119.5" y="220.8">1</text>
<text x="119.5" y="218.2">2</text>
<text x="235.1" y="219.5">1</text>
<text x="266.2" y="220.8">2</text>
<text x="269" y="221.7">T-</text>
<text x="269" y="216.6">T+</text>
<text x="279.6" y="216.6">SO</text>
<text x="279.7" y="221.7">CS</text>
<text x="284" y="220.8">6</text>
<text x="290.3" y="221.7">ESP32_SPI_TEMPSENSOR_1_CS</text>
<text x="290.3" y="216.6">ESP32_SPI_MISO</text>
<text x="86.6" y="225.3" transform="rotate(-90 86.6 225.3)">3</text>
<text x="87.9" y="227">Q1</text>
<text x="115.9" y="224.8">Conn_01x02</text>
<text x="120.1" y="227.1">J1</text>
<text x="229.3" y="226.4">Conn_01x02</text>
<text x="235.1" y="222">2</text>
<text x="250.9" y="222.6" transform="rotate(-90 250.9 222.6)">C10</text>
<text x="253.4" y="224.9" transform="rotate(-90 253.4 224.9)">10nF 50V</text>
<text x="275.3" y="227.8" transform="rotate(-90 275.3 227.8)">1</text>
<text x="276.2" y="225.1" transform="rotate(-90 276.2 225.1)">GND</text>
<text x="78.3" y="230.2">1</text>
<text x="86.6" y="232.9" transform="rotate(-90 86.6 232.9)">2</text>
<text x="88.8" y="229.3">NMOS 60V 300mA</text>
<text x="233.5" y="228.7">J6</text>
<text x="257.3" y="232">R10</text>
<text x="48.4" y="236.9">PlateControl</text>
<text x="69.1" y="239.8">10k 5% 0.25W</text>
<text x="94" y="238.1" transform="rotate(-90 94 238.1)">GND</text>
<text x="257.3" y="234.3">0R</text>
<text x="273.8" y="237.5">GND</text>
<text x="73.8" y="242.1">R1</text>
<text x="78.3" y="245.4">1</text>
<text x="86.6" y="240.5" transform="rotate(-90 86.6 240.5)">3</text>
<text x="88.5" y="244.4">NMOS 60V 3A</text>
<text x="253.4" y="245.1">GND</text>
<text x="44.3" y="250">High Current MOSFET footprint available</text>
<text x="86.6" y="248.2" transform="rotate(-90 86.6 248.2)">2</text>
<text x="87.9" y="246.7">Q2</text>
<text x="75" y="252.5">DNP</text>
</g>
<text font-size="1.4" x="55.9" y="289">KiCad E.D.A. kicad (5.1.10)-1</text>
</svg>
